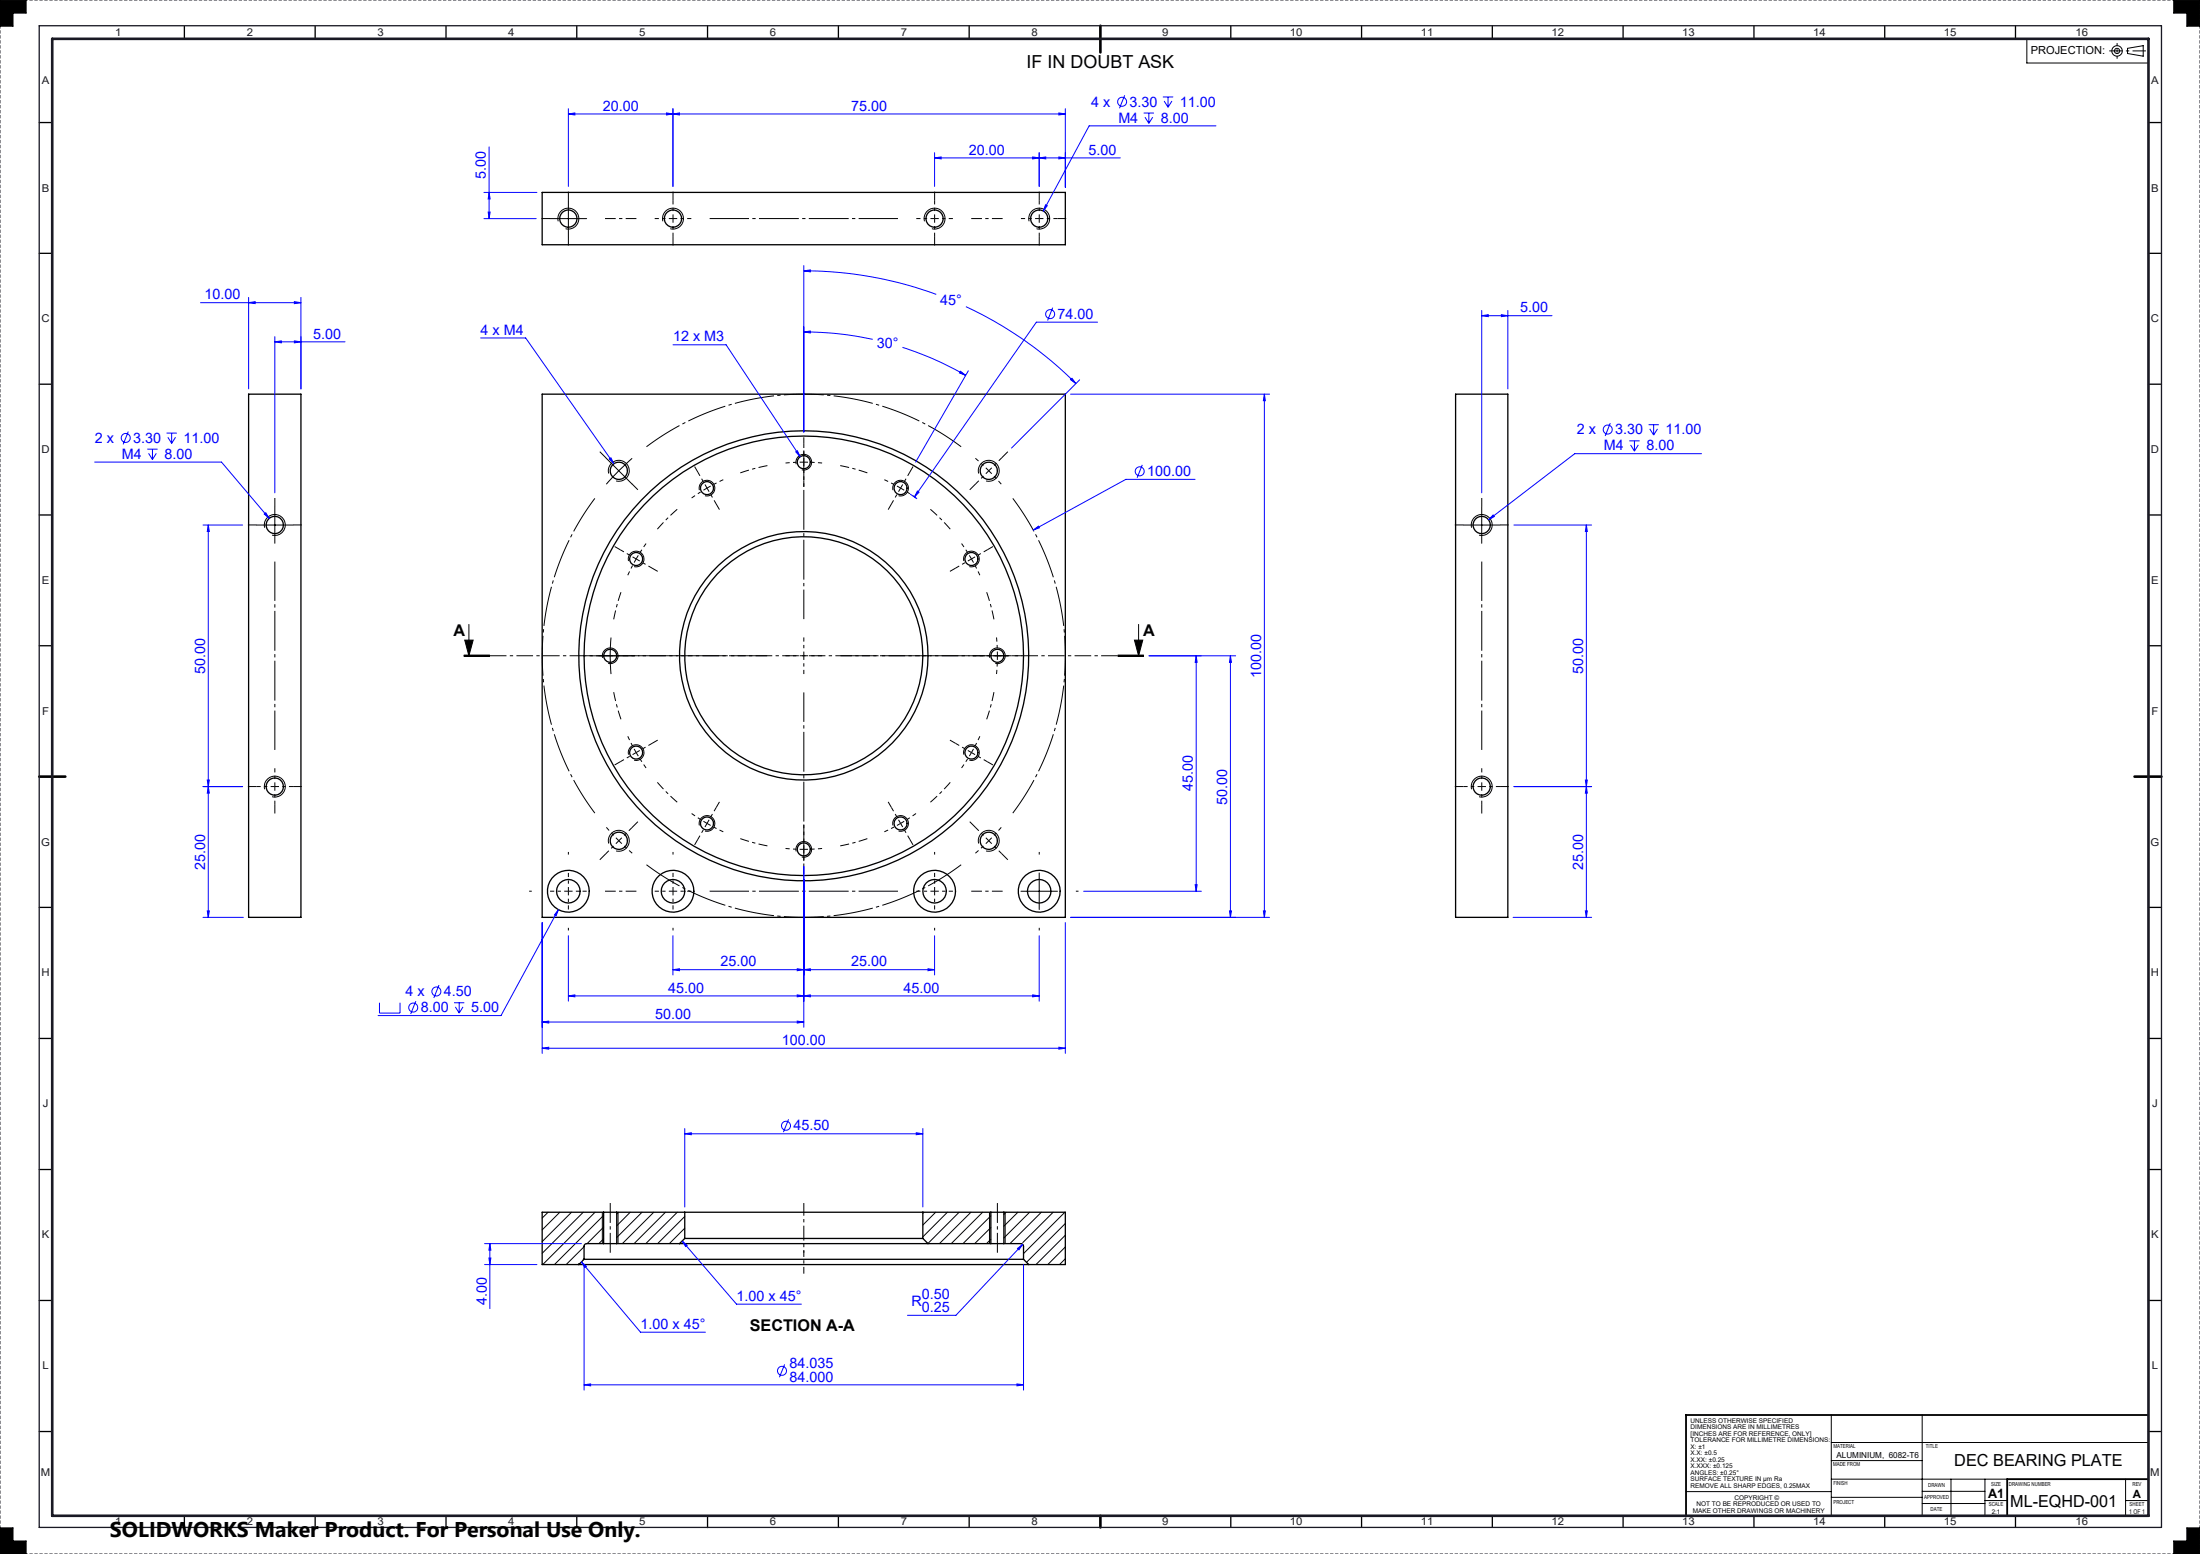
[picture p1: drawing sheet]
<svg xmlns="http://www.w3.org/2000/svg" width="841mm" height="594mm" viewBox="0 0 841 594" stroke-linecap="round" stroke-linejoin="round" font-family="sans-serif">
<g fill="none" stroke="#000" stroke-width=".5">
<path d="M70.5 10v5M120.5 10v5M170.5 10v5M220.5 9.9v5M270.5 9.9v5M320.5 9.9v5M370.5 9.8v5M470.5 9.8v5M520.5 9.8v5M570.5 9.8v5M620.5 9.8v5M670.5 9.8v5"/>
<path d="M720.5 9.8v5M770.5 9.8v5M15 46.8h5M821.3 46.8h5M207.3 73.5h199.9v20h-199.9zM15 96.8h5M821.3 96.8h5M15 146.9h5M95 150.7h20v200h-20zM207.3 150.7h199.9v200h-199.9zM556.4 150.7h20v200h-20zM821.3 146.9h5"/>
<path d="M15 196.8h5M821.3 196.8h5M15 246.8h5M821.3 246.8h5M15 346.8h5M821.3 346.8h5M15 396.9h5M821.3 396.9h5M15 447h5M821.3 447h5M230.8 475.4h-6.5a1.02 1.02 0 0 0-1 1v5M230.8 475.4h5"/>
<path d="M230.8 463.4h5M230.8 463.4h-23.5v20h14M230.8 463.4v12M235.8 475.4h24M235.8 463.4h26M235.8 463.4v12M259.8 475.4h95M261.8 473.4h91M261.8 463.4h91M261.8 463.4v10M261.8 473.4l-2 2M352.8 463.4v10"/>
<path d="M352.8 473.4l2 2M352.8 463.4h26M354.8 475.4h24M378.8 475.4h5M378.8 463.4h5M378.8 463.4v12M383.8 475.4h6.5a1.02 1.02 0 0 1 1 1v5M383.8 463.4h23.4v20h-13.9M383.8 463.4v12M15 497.1h5M221.3 483.4h172M223.3 481.4h168"/>
<path d="M223.3 481.4l-2 2M391.3 481.4l2 2M821.3 497.1h5M15 547.2h5M821.3 547.2h5M70.5 579.6v4.4M120.5 579.5v4.5M170.5 579.5v4.4M220.5 579.5v4.4M270.5 579.4v4.5M320.5 579.4v4.5M370.5 579.4v4.4"/>
<path d="M470.5 579.4v4.4M520.5 579.4v4.4M570.5 579.4v4.4M620.5 579.4v4.4M670.5 579.4v4.4M720.5 579.4v4.4M770.5 579.4v4.4"/>
<circle cx="217.3" cy="83.6" r="3.3"/>
<circle cx="257.2" cy="83.6" r="3.3"/>
<circle cx="357.3" cy="83.6" r="3.3"/>
<circle cx="397.3" cy="83.6" r="3.3"/>
<circle cx="236.6" cy="179.9" r="3.3"/>
<circle cx="307.3" cy="176.7" r="2.51"/>
<circle cx="378" cy="179.9" r="3.3"/>
<circle cx="270.3" cy="186.6" r="2.5"/>
<circle cx="344.2" cy="186.6" r="2.5"/>
<circle cx="105" cy="200.7" r="3.3"/>
<circle cx="243.2" cy="213.7" r="2.49"/>
<circle cx="371.3" cy="213.7" r="2.49"/>
<circle cx="566.4" cy="200.7" r="3.3"/>
<circle cx="233.3" cy="250.7" r="2.5"/>
<circle cx="307.3" cy="250.7" r="86"/>
<circle cx="307.3" cy="250.7" r="47.5"/>
<circle cx="307.3" cy="250.7" r="84"/>
<circle cx="307.3" cy="250.7" r="45.5"/>
<circle cx="381.3" cy="250.7" r="2.5"/>
<circle cx="243.2" cy="287.7" r="2.5"/>
<circle cx="371.3" cy="287.7" r="2.5"/>
<circle cx="105" cy="300.7" r="3.3"/>
<circle cx="270.3" cy="314.8" r="2.5"/>
<circle cx="344.2" cy="314.8" r="2.5"/>
<circle cx="566.4" cy="300.7" r="3.3"/>
<circle cx="236.6" cy="321.4" r="3.3"/>
<circle cx="307.3" cy="324.7" r="2.51"/>
<circle cx="378" cy="321.4" r="3.3"/>
<circle cx="217.3" cy="340.7" r="8"/>
<circle cx="217.3" cy="340.7" r="4.5"/>
<circle cx="257.3" cy="340.7" r="8"/>
<circle cx="257.3" cy="340.7" r="4.5"/>
<circle cx="357.3" cy="340.7" r="4.5"/>
<circle cx="357.3" cy="340.7" r="8"/>
<circle cx="397.3" cy="340.7" r="4.5"/>
<circle cx="397.3" cy="340.7" r="8"/>
</g>
<g fill="none" stroke="#000" stroke-width=".38">
<path d="M0 0h10v5h-5v5h-5zM774.8 14.8v9.3h46.5M813.3 18.5l6-1v4l-6-1zM831 0h10v10h-5v-5h-5zM217.3 76.6v14M210.3 83.6h14M213.4 84.6a4 4 0 0 1 3.5-5 4 4 0 0 1 4.3 4.3 4 4 0 0 1-5 3.5M253.4 84.6a4 4 0 0 1 3.5-5 4 4 0 0 1 4.3 4.3 4 4 0 0 1-5 3.5M353.4 84.6a4 4 0 0 1 3.5-5 4 4 0 0 1 4.3 4.3 4 4 0 0 1-5 3.5M393.4 84.6a4 4 0 0 1 3.5-5 4 4 0 0 1 4.3 4.3 4 4 0 0 1-5 3.5M231.6 175l9.9 9.9M241.7 175.2l-5.2 4.7-4.7 5.2"/>
<path d="M304.4 177.4a2.99 2.99 0 0 1 2.6-3.7 2.99 2.99 0 0 1 3.3 3.2 2.99 2.99 0 0 1-3.8 2.7M105.1 193.7v14M232.7 181a4 4 0 0 1 3.5-5 4 4 0 0 1 4.4 4.3 4 4 0 0 1-5.1 3.5M267.4 187.4a2.99 2.99 0 0 1 2.6-3.8 2.99 2.99 0 0 1 3.2 3.2 2.99 2.99 0 0 1-3.7 2.7M341.3 187.4a3 3 0 0 1 2.7-3.8 3 3 0 0 1 3.2 3.2 3 3 0 0 1-3.7 2.7M374.1 181a4 4 0 0 1 3.5-5 4 4 0 0 1 4.4 4.3 4 4 0 0 1-5.1 3.5M566.4 193.7v14M98 200.7h14M101.2 201.7a4 4 0 0 1 3.5-5 4 4 0 0 1 4.3 4.3 4 4 0 0 1-5 3.5M240.3 214.4a2.99 2.99 0 0 1 2.6-3.7 2.99 2.99 0 0 1 3.3 3.2 2.99 2.99 0 0 1-3.8 2.7M368.4 214.4a2.99 2.99 0 0 1 2.7-3.7 2.99 2.99 0 0 1 3.2 3.2 2.99 2.99 0 0 1-3.7 2.7M559.4 200.7h14"/>
<path d="M562.5 201.7a4 4 0 0 1 3.5-5 4 4 0 0 1 4.4 4.3 4 4 0 0 1-5 3.5M179.2 238.7v12M435.3 238.7v12M177.3 250.7h10M177.3 250.9h10M177.3 250.4h10M177.7 244.7h3.2l-1.7 6zM226.3 250.7h14M230.4 251.5a2.99 2.99 0 0 1 2.6-3.8 2.99 2.99 0 0 1 3.2 3.2 2.99 2.99 0 0 1-3.7 2.7M233.6 243.7a77 77 0 0 0 0 14M378.4 251.5a3 3 0 0 1 2.6-3.8 3 3 0 0 1 3.3 3.2 3 3 0 0 1-3.8 2.7M427.3 250.4h10z"/>
<path d="M427.3 250.7h10M427.3 250.9h10M433.7 244.7h3.1l-1.5 6zM240.3 288.5a2.99 2.99 0 0 1 2.6-3.8 2.99 2.99 0 0 1 3.3 3.2 2.99 2.99 0 0 1-3.8 2.7M368.4 288.5a2.99 2.99 0 0 1 2.7-3.8 2.99 2.99 0 0 1 3.2 3.2 2.99 2.99 0 0 1-3.7 2.7M101.2 301.7a4 4 0 0 1 3.5-5 4 4 0 0 1 4.3 4.4 4 4 0 0 1-5 3.4M267.4 315.5a3 3 0 0 1 2.6-3.7 3 3 0 0 1 3.3 3.3 3 3 0 0 1-3.8 2.6M341.3 315.5a3 3 0 0 1 2.7-3.7 3 3 0 0 1 3.3 3.2 3 3 0 0 1-3.8 2.7M562.5 301.7a4 4 0 0 1 3.6-5 4 4 0 0 1 4.3 4.3 4 4 0 0 1-5 3.5M232.7 322.4a4 4 0 0 1 3.5-5 4 4 0 0 1 4.4 4.3 4 4 0 0 1-5.1 3.6M304.4 325.4a3 3 0 0 1 2.7-3.7 3 3 0 0 1 3.2 3.3 3 3 0 0 1-3.8 2.6M374.1 322.4a4 4 0 0 1 3.5-5 4 4 0 0 1 4.4 4.3 4 4 0 0 1-5.1 3.6"/>
<path d="M397.3 333.7v14M390.3 340.7h13.9M209.5 463.4l-2.2 2.2M214 463.4l-6.7 6.7M218.5 463.4l-11.2 11.2M223 463.4l-15.7 15.7M223.3 476.6l-6.9 6.8M227.5 463.4l-20 20M230.3 463.4v12M230.8 469l-6.4 6.4M230.8 464.6l-18.9 18.8M230.8 473.5l-1.9 1.9"/>
<path d="M236.3 463.4v12M236.4 463.4l-.6 .6M240.9 463.4l-5.1 5.2M245.4 463.4l-9.6 9.6M249.9 463.4l-12 12M254.4 463.4l-12 12M258.9 463.4l-12 12M261.8 465l-10.4 10.4M261.8 469.5l-5.9 5.9M353.2 463.4l-.4 .4M357.7 463.4l-4.9 4.9M362.2 463.4l-9.4 9.4"/>
<path d="M366.6 463.4l-11.9 11.9M371.2 463.4l-12.1 12M375.6 463.4l-12 12M378.2 463.4v12M378.8 464.7l-10.7 10.7M378.8 469.2l-6.2 6.2M378.8 473.7l-1.7 1.7M384.2 463.4v12M384.6 463.4l-.8 .8M389.1 463.4l-5.3 5.3M393.6 463.4l-9.8 9.8M398.1 463.4l-12 12"/>
<path d="M402.6 463.4l-11.6 11.6M407.1 463.4l-15.8 15.8M407.2 467.7l-14.8 14.8M407.2 472.2l-11.2 11.2M407.2 476.6l-6.7 6.8M221.3 483l-.4 .4M223.3 481l-.4 .4M407.2 481.1l-2.2 2.3M700.1 551.4h121.2M700.1 558.3h34.7M700.1 540.9v38.7M734.8 540.9v38.5"/>
<path d="M644.5 570.2h55.6M700.1 572.3h34.8M700.1 565.4h67.2M734.8 574.7h24M734.8 570h24M745.8 565.4v14M758.8 565.4v14M758.8 573.6h8.5M812.6 565.4v14M812.6 573.6h8.7M0 584h5v5h5v5h-10zM836 584h5v10h-10v-5h5z"/>
<circle cx="809.3" cy="19.5" r="2"/>
<circle cx="809.3" cy="19.5" r="1"/>
</g>
<path d="M806.3 19.5h14" fill="none" stroke="#000" stroke-width=".38" stroke-dasharray="15.2 1.3 1.3 1.3" stroke-dashoffset="10.1" stroke-linecap="butt"/>
<path d="M809.3 16.5v6" fill="none" stroke="#000" stroke-width=".38" stroke-dasharray="15.2 1.3 1.3 1.3" stroke-dashoffset="14.1" stroke-linecap="butt"/>
<path d="M841 0h-841M0 594h841" fill="none" stroke="#191924" stroke-width=".38" stroke-dasharray="1.3 .6" stroke-dashoffset=".2" stroke-linecap="butt"/>
<path d="M0 0v594M841 594v-594" fill="none" stroke="#191924" stroke-width=".38" stroke-dasharray="1.3 .6" stroke-dashoffset="-.1" stroke-linecap="butt"/>
<path d="M821.3 540.9h-176.8v38.6M821.3 565.4h-54v14" fill="none" stroke="#000" stroke-width=".7"/>
<path d="M420.7 9.8v10.2M15 296.9h10M816 296.9h10.3M420.7 579.4v4.4" fill="none" stroke="#000" stroke-width="1"/>
<path d="M15 9.8h811.3v574h-811.3z" fill="none" stroke="#191924" stroke-width=".5"/>
<path d="M20 14.8h801.3v564.6h-801.3z" fill="none" stroke="#191924" stroke-width="1"/>
<path d="M0 584v10h10v-5h-5v-5zM836 584v5h-5v5h10v-10zM831 0v5h5v5h5v-10zM0 0v10h5v-5h5v-5z" fill-rule="evenodd" fill="#000"/>
<g fill="none" stroke="#00f" stroke-width=".38">
<path d="M429.9 36.4l-1.9 5M444.5 37.1h4M445 38.6l1.5 2.4M446.5 37.1v3.9M448 38.6l-1.5 2.4M187 56.2v27.4M217.3 43.6l2.4-.4v.7zM217.3 43.6h189.9M217.3 41.6v29.7M254.8 43.2l2.4 .4-2.4 .3zM257.2 43.6l2.6-.4v.7zM257.2 41.6v29.7"/>
<path d="M357.3 58.4v12.9M397.3 58.4v12.9M404.8 43.2l2.4 .4-2.4 .3zM407.2 41.6v30M437.2 43.2h3.9M437.7 44.8l1.5 2.3M439.2 43.2v3.9M440.7 44.8l-1.5 2.3M464.8 48.1h-48.5l-17.5 32.6M185 73.5h20.2M187 73.5l.4 2.6h-.8zM357.3 60.4l2.5-.4v.7z"/>
<path d="M357.3 60.4h71M394.8 60l2.5 .4-2.5 .3zM397.3 60.4l2.5-.4v.7zM399.7 78.3l.6 .3-1.5 2.1zM404.8 60l2.4 .4-2.4 .3zM185 83.6h20M186.6 81.1h.8l-.4 2.5zM76.7 115.7h38.3M95 115.7l2.5-.4v.8zM95 113.7v35M112.5 115.3l2.5 .4-2.5 .4zM115 113.7v35"/>
<path d="M307.3 103.5l2.5-.3v.7zM307.3 103.5a146.7 146.7 0 0 1 50.6 9M307.3 101.5v63.7M369.3 117.2a145.5 145.5 0 0 1 42 29.4M402.4 117.6l-1.9 4.9M566.4 118.7v69.7M576.4 118.7v30M105.1 130.7l2.5-.4v.7zM105.1 128.7v59.7M105.1 130.7h26.8M112.5 130.3l2.5 .4-2.5 .3zM183.7 129.2h17.2l33.8 48.1"/>
<path d="M257.3 131.8h20.3l28.3 42.8M307.3 126.9l2.5-.4v.8zM307.3 126.9a124.5 124.5 0 0 1 26.3 2.8M345 132.8a121.9 121.9 0 0 1 24.1 10.7M419.6 123.1h-23.4l-46.6 66.9M566.4 120.7l2.5-.4v.7zM566.4 120.7h26.9M573.9 120.3l2.5 .4-2.5 .3zM367.2 141.9l1.9 1.6-2.3-.9zM370.2 141.7l-20.2 34.9M409.3 145.1l.5-.5 1.5 2zM409.3 150.7h76"/>
<path d="M412.7 145.2l-26 26.1M483.3 150.7l.4 2.5h-.7zM483.3 150.7v200M36.2 176.6h48.5l18.2 21.5M49 165l-1.9 4.9M56.3 171.7h4M56.8 173.3l1.5 2.3M58.3 171.7v3.9M59.8 173.3l-1.5 2.3M63.7 165.6h3.9M64.2 167.1l1.4 2.4M65.6 165.6v3.9"/>
<path d="M67.1 167.1l-1.5 2.4M232.9 175.4l.6-.4 1.2 2.3zM304.2 172.7l.6-.4 1.1 2.3zM436.7 177.7l-2 4.9M615.6 161.7l-2 4.9M622.8 168.5h4M623.3 170.1l1.5 2.3M624.8 168.5v3.9M626.3 170.1l-1.5 2.3M630.2 162.3h3.9M630.7 163.9l1.4 2.4M632.1 162.3v4"/>
<path d="M633.6 163.9l-1.5 2.4M650.5 173.4h-48.5l-33 25.3M101 196.5l.6-.5 1.3 2.1zM347.9 188.8l2.7 1.9M350.7 187.7l.6 .4-1.7 1.9zM456.8 183.2h-26.4l-35.4 19.4M570.8 196.8l.5 .6-2.3 1.3zM77.6 200.7h15.1M79.6 200.7l.4 2.5h-.8zM79.6 200.7v150M395 202.6l2-1.5 .3 .6zM578.7 200.7h29.7"/>
<path d="M606.4 200.7l.4 2.5h-.8zM606.4 200.7v150M439.2 250.7h33.2M457.3 250.7l.3 2.5h-.7zM457.3 250.7v90M470.4 250.7l.3 2.5h-.7zM470.4 250.7v100M79.2 298.2h.8l-.4 2.5zM606 298.2h.8l-.4 2.5zM77.6 300.7h15.1M79.6 300.7l.4 2.5h-.8zM578.7 300.7h29.7"/>
<path d="M606.4 300.7l.4 2.5h-.8zM307.3 331.1v61.6M456.9 338.2h.7l-.3 2.5zM77.6 350.7h15.4M79.2 348.2h.8l-.4 2.5zM207.3 352.7v50M213.5 347.7l-.9 2.4-.7-.4zM213.5 347.7l-22 40.5h-47M217.3 357.7v25M257.2 357.7v15M357.3 357.7v15M397.3 357.7v25"/>
<path d="M407.2 352.7v50M409.3 350.7h76M414.3 340.7h44.9M470 348.2h.7l-.3 2.5zM483 348.2h.7l-.4 2.5zM578.4 350.7h30M606 348.2h.8l-.4 2.5zM167.8 376.5l-2 5M257.2 370.7l2.6-.4v.7zM257.2 370.7h100.1M304.8 370.3l2.5 .4-2.5 .3zM307.3 370.7l2.5-.4v.7z"/>
<path d="M354.8 370.3l2.5 .4-2.5 .3zM145.1 383.3v3.9h7.8v-3.9M159 382.7l-2 4.9M173.6 383.3h3.9M174.1 384.9l1.4 2.3M175.5 383.3v3.9M177 384.9l-1.5 2.3M207.3 390.7l2.5-.4v.7zM207.3 390.7h100M217.3 380.7l2.4-.4v.7zM217.3 380.7h180M304.8 380.3l2.5 .4-2.5 .3z"/>
<path d="M304.8 390.3l2.5 .4-2.5 .3zM307.3 380.7l2.5-.4v.7zM394.8 380.3l2.5 .4-2.5 .3zM207.3 400.7l2.5-.4v.7zM207.3 400.7h199.9M404.8 400.3l2.4 .4-2.4 .3zM261.8 433.4l2.5-.4v.7zM261.8 431.4v30M261.8 433.4h91M301.4 427.8l-1.9 4.9M350.3 433l2.5 .4-2.5 .3zM352.8 431.4v30"/>
<path d="M185.2 475.4h37M187.3 475.4l.3 2.5h-.7zM187.3 475.4v24.8M260.8 474.4l1.9 1.6-.6 .5zM260.8 474.4l20.8 24.1h24.8M389 477.2l1.9-1.6-1.4 2.1zM390.9 475.6l-25.5 27.2h-18.5M185.2 483.4h20M186.9 480.9h.7l-.3 2.5zM222.2 482.4l2 1.6-.6 .5zM222.2 482.4l22.7 26.8h24.8M223.3 483.4v47.9"/>
<path d="M391.3 483.4v47.9M223.3 529.3l2.5-.3v.7zM223.3 529.3h168M299.9 521.5l-1.9 4.9M388.8 529l2.5 .3-2.5 .4z"/>
<circle cx="429" cy="38.9" r="1.72"/>
<circle cx="401.4" cy="120.1" r="1.71"/>
<circle cx="48.1" cy="167.4" r="1.72"/>
<circle cx="614.6" cy="164.2" r="1.72"/>
<circle cx="435.7" cy="180.1" r="1.72"/>
<circle cx="166.8" cy="379" r="1.71"/>
<circle cx="158" cy="385.1" r="1.73"/>
<circle cx="300.5" cy="430.3" r="1.72"/>
<circle cx="298.9" cy="524" r="1.73"/>
</g>
<g fill="none" stroke="#000" stroke-width=".38" stroke-dasharray="15.2 1.3 1.3 1.3" stroke-dashoffset="13.6" stroke-linecap="butt">
<path d="M257.3 83.5v-7M257.3 83.5h-7M257.3 83.5v7M257.3 83.5h7M357.3 83.5v-7M357.3 83.5h-7M357.3 83.5v7M357.3 83.5h7M397.3 83.5v-7M397.3 83.5h-7M397.3 83.5v7M397.3 83.5h7"/>
<path d="M307.3 176.7l-7 .3M307.3 176.7l7 .3M307.3 176.7v-7M307.3 176.7v7M378 179.9l-5.1-4.7M378 179.9l4.8 5.2M378 179.9l4.9-4.9M378 179.9l-5 5M270.3 186.6l-5.9 3.7M270.3 186.6l6.2-3.2M270.3 186.6l-3.5-6.1M270.3 186.6l3.5 6"/>
<path d="M344.3 186.6l-6.2-3.2M344.3 186.6l5.9 3.7M344.3 186.6l3.5-6.1M344.3 186.6l-3.5 6M243.2 213.7l-3.2 6.2M243.2 213.7l3.8-5.9M243.2 213.7l-6.1-3.5M243.2 213.7l6.1 3.5M371.4 213.7l-3.8-5.9M371.4 213.7l3.2 6.2M371.4 213.7l6-3.5M371.4 213.7l-6.1 3.5"/>
<path d="M307.3 250.7v-7M307.3 250.7h-7M307.3 250.7v7M307.3 250.7h7M381.3 250.7l-.4-7M381.3 250.7l-.4 6.9M381.3 250.7h7M381.3 250.7h-7M243.2 287.7l3.8 5.8M243.2 287.7l-3.2-6.3M243.2 287.7l-6.1 3.5M243.2 287.7l6.1-3.5"/>
<path d="M371.4 287.7l3.2-6.3M371.4 287.7l-3.8 5.8M371.4 287.7l6 3.5M371.4 287.7l-6.1-3.5M105.1 300.7v-7M105.1 300.7h-7M105.1 300.7v7M105.1 300.7h7M270.3 314.7l6.2 3.2M270.3 314.7l-5.9-3.7M270.3 314.7l-3.5 6.1M270.3 314.7l3.5-6"/>
<path d="M344.3 314.7l5.9-3.7M344.3 314.7l-6.2 3.2M344.3 314.7l3.5 6.1M344.3 314.7l-3.5-6M566.4 300.7v-7M566.4 300.7h-7M566.4 300.7v7M566.4 300.7h7M236.6 321.4l5.1 4.7M236.6 321.4l-4.8-5.2M236.6 321.4l-5 4.9M236.6 321.4l4.9-5"/>
<path d="M307.3 324.7l7-.4M307.3 324.7l-7-.4M307.3 324.7v7M307.3 324.7v-7M378 321.4l4.8-5.2M378 321.4l-5.1 4.7M378 321.4l4.9 4.9M378 321.4l-5-5M217.3 340.7v-7M217.3 340.7h-7M217.3 340.7v7M217.3 340.7h7"/>
<path d="M257.3 340.7v-7M257.3 340.7h-7M257.3 340.7v7M257.3 340.7h7M357.3 340.7v-7M357.3 340.7h-7M357.3 340.7v7M357.3 340.7h7"/>
</g>
<path d="M293.4 178l-5.3 1.2-5.1 1.6M258.9 194.7l-3.9 3.6-3.7 4M331.6 180.8l-5.2-1.6-5.2-1.2M363.3 202.3l-3.7-4-3.9-3.6M237.4 226.4l-1.6 5.1-1.2 5.2M380 236.7l-1.2-5.2-1.6-5.1M234.6 264.6l1.2 5.2 1.6 5.1M377.2 274.9l1.6-5.1 1.2-5.2M251.3 299l3.7 4 3.9 3.6M355.7 306.6l3.9-3.6 3.7-4M283 320.6l5.1 1.5 5.3 1.2M321.2 323.3l5.2-1.2 5.2-1.5" fill="none" stroke="#000" stroke-width=".38" stroke-dasharray="15.2 1.3 1.3 1.3" stroke-dashoffset="11.8" stroke-linecap="butt"/>
<path d="M271.3 83.5h72M367.4 170.8a100 100 0 0 0-120.3 0M227.4 190.5a100 100 0 0 0 0 120.3M105.1 286.7v-72M566.4 286.7v-72M387.2 310.8a100 100 0 0 0 0-120.3M247.1 330.5a100 100 0 0 0 120.3 0M271.3 340.7h72" fill="none" stroke="#000" stroke-width=".38" stroke-dasharray="15.2 1.3 1.3 1.3" stroke-dashoffset=".2" stroke-linecap="butt"/>
<g fill="none" stroke="#000" stroke-width=".38" stroke-dasharray="15.2 1.3 1.3 1.3" stroke-linecap="butt">
<path d="M217.3 76.5v-3.3M257.3 76.5v-3.3M357.3 76.5v-3.3M397.3 76.5v-3.3M210.3 83.5h-3.3M217.3 90.5v3.3M257.3 90.5v3.3M357.3 90.5v3.3M397.3 90.5v3.3M404.3 83.5h3.3M231.6 175l-2.3-2.3M307.3 169.7v-2.5"/>
<path d="M382.9 175l2.4-2.3M105.1 193.7v-3.3M241.5 184.9l2.4 2.3M266.8 180.5l-1.3-2.2M273.8 192.6l1.2 2.2M307.3 183.7v2.5M340.8 192.6l-1.3 2.2M347.8 180.5l1.2-2.2M373 184.9l-2.3 2.3M566.4 193.7v-3.3M98.1 200.7h-3.3M112.1 200.7h3.3"/>
<path d="M237.1 210.2l-2.1-1.3M249.3 217.2l2.1 1.2M365.3 217.2l-2.2 1.2M377.4 210.2l2.2-1.3M559.4 200.7h-3.3M573.4 200.7h3.3M226.3 250.7h-2.5M240.3 250.7h2.5M374.3 250.7h-2.5M388.3 250.7h2.5M237.1 291.2l-2.1 1.2M249.3 284.2l2.1-1.3"/>
<path d="M365.3 284.2l-2.2-1.3M377.4 291.2l2.2 1.2M98.1 300.7h-3.3M105.1 307.7v3.3M112.1 300.7h3.3M241.5 316.4l2.4-2.3M273.8 308.7l1.2-2.2M307.3 317.7v-2.5M340.8 308.7l-1.3-2.2M373 316.4l-2.3-2.3M559.4 300.7h-3.3M566.4 307.7v3.3"/>
<path d="M573.4 300.7h3.3M217.3 326.7v-1M231.6 326.3l-2.3 2.3M257.3 326.7v-1M266.8 320.8l-1.3 2.2M307.3 331.7v2.5M347.8 320.8l1.2 2.2M357.3 326.7v-1M382.9 326.3l2.4 2.3M397.3 326.7v-1M203.3 340.7h-1M217.3 354.7v1"/>
<path d="M257.3 354.7v1M357.3 354.7v1M397.3 354.7v1M411.3 340.7h1"/>
</g>
<path d="M231.3 83.5h12M371.3 83.5h12M231.3 340.7h12M371.3 340.7h12" fill="none" stroke="#000" stroke-width=".38" stroke-dasharray="15.2 1.3 1.3 1.3" stroke-dashoffset="11.1" stroke-linecap="butt"/>
<path d="M307.3 236.7v-64.5M293.3 250.7h-64.5M321.3 250.7h64.5M307.3 264.7v64.4" fill="none" stroke="#000" stroke-width=".38" stroke-dasharray="15.2 1.3 1.3 1.3" stroke-dashoffset="4" stroke-linecap="butt"/>
<path d="M177.3 250.7h260" fill="none" stroke="#000" stroke-width=".38" stroke-dasharray="6.3 1.3 1.3 1.3" stroke-dashoffset=".2" stroke-linecap="butt"/>
<path d="M233.3 459.9v19M381.3 459.9v19" fill="none" stroke="#000" stroke-width=".38" stroke-dasharray="15.2 1.3 1.3 1.3" stroke-dashoffset="7.6" stroke-linecap="butt"/>
<path d="M307.3 478.9v-5.5" fill="none" stroke="#000" stroke-width=".38" stroke-dasharray="15.2 1.3 1.3 1.3" stroke-dashoffset="14.4" stroke-linecap="butt"/>
<path d="M307.3 459.9v13.5" fill="none" stroke="#000" stroke-width=".38" stroke-dasharray="15.2 1.3 1.3 1.3" stroke-dashoffset="10.4" stroke-linecap="butt"/>
<path d="M307.3 486.9v-9" fill="none" stroke="#000" stroke-width=".38" stroke-dasharray="15.2 1.3 1.3 1.3" stroke-dashoffset="12.6" stroke-linecap="butt"/>
<g fill="#00f">
<path d="M404.8 60l2.4 .4-2.4 .3zM397.3 60.4l2.5-.4v.7zM404.8 43.2l2.4 .4-2.4 .3zM257.2 43.6l2.6-.4v.7zM573.9 120.3l2.5 .4-2.5 .3zM566.4 120.7l2.5-.4v.7zM112.5 130.3l2.5 .4-2.5 .3zM105.1 130.7l2.5-.4v.7z"/>
<path d="M399.7 78.3l-.9 2.4 1.5-2.1zM217.3 43.6l2.4-.4v.7zM254.8 43.2l2.4 .4-2.4 .3zM357.3 60.4l2.5-.4v.7zM394.8 60l2.5 .4-2.5 .3zM570.8 196.8l-1.8 1.9 2.3-1.3zM101 196.5l1.9 1.6-1.3-2.1zM222.2 482.4l2 1.6-.6 .5zM260.8 474.4l1.9 1.6-.6 .5zM389 477.2l.5 .5 1.4-2.1z"/>
<path d="M606 348.2h.8l-.4 2.5zM606.4 300.7l.4 2.5h-.8zM79.2 348.2h.8l-.4 2.5zM79.6 300.7l.4 2.5h-.8z"/>
<path d="M186.9 480.9h.7l-.3 2.5zM187.3 475.4l.3 2.5h-.7z"/>
<path d="M187 73.5l.4 2.6h-.8zM186.6 81.1h.8l-.4 2.5zM606.4 200.7l.4 2.5h-.8zM606 298.2h.8l-.4 2.5zM79.6 200.7l.4 2.5h-.8zM79.2 298.2h.8l-.4 2.5z"/>
<path d="M223.3 529.3l2.5-.3v.7zM388.8 529l2.5 .3-2.5 .4z"/>
<path d="M95 115.7l2.5-.4v.8zM112.5 115.3l2.5 .4-2.5 .4zM261.8 433.4l2.5-.4v.7zM350.3 433l2.5 .4-2.5 .3z"/>
</g>
<path d="M177.7 244.7h3.2l-1.7 6zM433.7 244.7h3.1l-1.5 6z" fill="#000"/>
<g fill="#00f">
<path d="M304.8 380.3l2.5 .4-2.5 .3zM217.3 380.7l2.4-.4v.7z"/>
<path d="M213.5 347.7l-1.6 2 .7 .4zM232.9 175.4l1.8 1.9-1.2-2.3zM304.2 172.7l1.7 1.9-1.1-2.3zM350.7 187.7l-1.1 2.3 1.7-1.9zM367.2 141.9l1.9 1.6-2.3-.9zM307.3 126.9l2.5-.4v.8zM395 202.6l2.3-.9-.3-.6zM409.3 145.1l.5-.5 1.5 2zM307.3 103.5l2.5-.3v.7zM207.3 390.7l2.5-.4v.7zM304.8 390.3l2.5 .4-2.5 .3zM207.3 400.7l2.5-.4v.7zM404.8 400.3l2.4 .4-2.4 .3zM257.2 370.7l2.6-.4v.7zM304.8 370.3l2.5 .4-2.5 .3zM307.3 370.7l2.5-.4v.7zM354.8 370.3l2.5 .4-2.5 .3zM307.3 380.7l2.5-.4v.7zM394.8 380.3l2.5 .4-2.5 .3z"/>
<path d="M483 348.2h.7l-.4 2.5zM483.3 150.7l.4 2.5h-.7z"/>
<path d="M470 348.2h.7l-.3 2.5zM470.4 250.7l.3 2.5h-.7z"/>
<path d="M457.3 250.7l.3 2.5h-.7zM456.9 338.2h.7l-.3 2.5z"/>
</g>
<text font-size="8.2" x="42.1" y="587.3">SOLIDWORKS Maker Product. For Personal Use Only.</text>
<text font-size="6.9" x="392.4" y="25.9">IF IN DOUBT ASK</text>
<g font-size="6.3">
<text x="747.1" y="560.5">DEC BEARING PLATE</text>
<text x="768.5" y="575.9">ML-EQHD-001</text>
</g>
<g font-size="6.2">
<text x="173.4" y="243.1">A</text>
<text x="437" y="243.1">A</text>
<text x="286.6" y="508.8">SECTION A-A</text>
</g>
<g font-size="5.5" fill="#00f">
<text x="417.1" y="40.7">4 x</text>
<text x="431.8" y="40.7">3.30</text>
<text x="451.1" y="40.7">11.00</text>
<text x="230.4" y="42.3">20.00</text>
<text x="325.4" y="42.3">75.00</text>
<text x="427.5" y="46.9">M4</text>
<text x="443.7" y="46.9">8.00</text>
<text x="370.4" y="59.1">20.00</text>
<text x="416.1" y="59.1">5.00</text>
<text x="185.8" y="68.4" transform="rotate(-90 185.8 68.4)">5.00</text>
<text x="78.2" y="114.4">10.00</text>
<text x="359.4" y="116.5">45°</text>
<text x="581.1" y="119.4">5.00</text>
<text x="404.3" y="121.9">74.00</text>
<text x="119.7" y="129.4">5.00</text>
<text x="183.7" y="127.9">4 x M4</text>
<text x="257.3" y="130.5">12 x M3</text>
<text x="335.2" y="132.9">30°</text>
<text x="602.7" y="166">2 x</text>
<text x="617.4" y="166">3.30</text>
<text x="636.7" y="166">11.00</text>
<text x="36.2" y="169.2">2 x</text>
<text x="50.9" y="169.2">3.30</text>
<text x="70.2" y="169.2">11.00</text>
<text x="613.2" y="172.1">M4</text>
<text x="629.4" y="172.1">8.00</text>
<text x="46.6" y="175.4">M4</text>
<text x="62.8" y="175.4">8.00</text>
<text x="438.5" y="182">100.00</text>
<text x="78.4" y="257.5" transform="rotate(-90 78.4 257.5)">50.00</text>
<text x="605.2" y="257.5" transform="rotate(-90 605.2 257.5)">50.00</text>
<text x="482.1" y="259.1" transform="rotate(-90 482.1 259.1)">100.00</text>
<text x="456" y="302.5" transform="rotate(-90 456 302.5)">45.00</text>
<text x="469.2" y="307.5" transform="rotate(-90 469.2 307.5)">50.00</text>
<text x="78.4" y="332.5" transform="rotate(-90 78.4 332.5)">25.00</text>
<text x="605.2" y="332.5" transform="rotate(-90 605.2 332.5)">25.00</text>
<text x="275.4" y="369.4">25.00</text>
<text x="325.4" y="369.4">25.00</text>
<text x="155" y="380.8">4 x</text>
<text x="169.7" y="380.8">4.50</text>
<text x="255.4" y="379.4">45.00</text>
<text x="345.4" y="379.4">45.00</text>
<text x="160.8" y="386.9">8.00</text>
<text x="180.1" y="386.9">5.00</text>
<text x="250.4" y="389.4">50.00</text>
<text x="298.9" y="399.4">100.00</text>
<text x="303.3" y="432.1">45.50</text>
<text x="281.6" y="497.3">1.00 x 45°</text>
<text x="352.4" y="496.4">0.50</text>
<text x="186" y="498.7" transform="rotate(-90 186 498.7)">4.00</text>
<text x="348.5" y="499.2">R</text>
<text x="352.4" y="501.5">0.25</text>
<text x="244.9" y="508">1.00 x 45°</text>
<text x="301.8" y="522.9">84.035</text>
<text x="301.8" y="528.1">84.000</text>
</g>
<text font-size="4.9" x="760" y="572.4">A1</text>
<text font-size="4.4" x="815.4" y="572.6">A</text>
<text font-size="4.2" x="776.3" y="20.6">PROJECTION:</text>
<g font-size="4.1" fill="#191924">
<text x="44" y="13.8">1</text>
<text x="94.3" y="13.8">2</text>
<text x="144.3" y="13.8">3</text>
<text x="194.3" y="13.8">4</text>
<text x="244.3" y="13.8">5</text>
<text x="294.3" y="13.8">6</text>
<text x="344.3" y="13.8">7</text>
<text x="394.3" y="13.8">8</text>
<text x="444.3" y="13.8">9</text>
<text x="493.1" y="13.8">10</text>
<text x="543.1" y="13.8">11</text>
<text x="593.1" y="13.8">12</text>
<text x="643.1" y="13.8">13</text>
<text x="693.1" y="13.8">14</text>
<text x="743.1" y="13.8">15</text>
<text x="793.4" y="13.8">16</text>
<text x="16" y="32">A</text>
<text x="822.3" y="32">A</text>
<text x="16" y="73.2">B</text>
<text x="822.3" y="73.2">B</text>
<text x="15.9" y="123.2">C</text>
<text x="822.2" y="123.2">C</text>
<text x="15.9" y="173.2">D</text>
<text x="822.2" y="173.2">D</text>
<text x="16" y="223.2">E</text>
<text x="822.3" y="223.2">E</text>
<text x="16.1" y="273.2">F</text>
<text x="822.5" y="273.2">F</text>
<text x="15.8" y="323.2">G</text>
<text x="822.1" y="323.2">G</text>
<text x="15.9" y="373.2">H</text>
<text x="822.2" y="373.2">H</text>
<text x="16.4" y="423.2">J</text>
<text x="822.7" y="423.2">J</text>
<text x="16" y="473.2">K</text>
<text x="822.3" y="473.2">K</text>
<text x="16.3" y="523.2">L</text>
<text x="822.6" y="523.2">L</text>
<text x="15.6" y="564">M</text>
<text x="821.9" y="564">M</text>
<text x="44" y="582.8">1</text>
<text x="94.3" y="582.8">2</text>
<text x="144.3" y="582.8">3</text>
<text x="194.3" y="582.8">4</text>
<text x="244.3" y="582.8">5</text>
<text x="294.3" y="582.8">6</text>
<text x="344.3" y="582.8">7</text>
<text x="394.3" y="582.8">8</text>
<text x="444.3" y="582.8">9</text>
<text x="493.1" y="582.8">10</text>
<text x="543.1" y="582.8">11</text>
<text x="593.1" y="582.8">12</text>
<text x="643.1" y="582.8">13</text>
<text x="693.1" y="582.8">14</text>
<text x="743.1" y="582.8">15</text>
<text x="793.4" y="582.8">16</text>
</g>
<text font-size="3.2" x="702.1" y="557.4">ALUMINIUM, 6082-T6</text>
<g font-size="2.5">
<text x="646.3" y="543.9">UNLESS OTHERWISE SPECIFIED</text>
<text x="646.3" y="546.4">DIMENSIONS ARE IN MILLIMETRES</text>
<text x="646.3" y="548.8">[INCHES ARE FOR REFERENCE, ONLY]</text>
<text x="646.3" y="551.3">TOLERANCE FOR MILLIMETRE DIMENSIONS:</text>
<text x="646.3" y="553.8">X: ±1</text>
<text x="646.3" y="556.2">X.X: ±0.5</text>
<text x="646.3" y="558.7">X.XX: ±0.25</text>
<text x="646.3" y="561.2">X.XXX: ±0.125</text>
<text x="646.3" y="563.6">ANGLES: ±0.25°</text>
<text x="646.3" y="566.1">SURFACE TEXTURE IN μm Ra</text>
<text x="646.3" y="568.6">REMOVE ALL SHARP EDGES, 0.25MAX</text>
<text x="648.5" y="575.7">NOT TO BE REPRODUCED OR USED TO</text>
<text x="663" y="573.2">COPYRIGHT ©</text>
<text x="647.1" y="578.1">MAKE OTHER DRAWINGS OR MACHINERY</text>
<text x="761.4" y="578.6">2:1</text>
<text x="813.9" y="578.6">1 OF 1</text>
</g>
<g font-size="2.1">
<text x="700.9" y="553.3">MATERIAL</text>
<text x="736.2" y="553.3">TITLE</text>
<text x="700.7" y="560.5">MADE FROM</text>
<text x="700.9" y="567.7">FINISH</text>
<text x="737.1" y="568.3">DRAWN</text>
<text x="761.2" y="568">SIZE</text>
<text x="767.9" y="568.2">DRAWING NUMBER</text>
<text x="815.2" y="568.2">REV</text>
<text x="700.9" y="574.8">PROJECT</text>
<text x="735.6" y="573">APPROVED</text>
<text x="760.3" y="575.6">SCALE</text>
<text x="814.1" y="575.6">SHEET</text>
<text x="738" y="577.6">DATE</text>
</g>
</svg>
